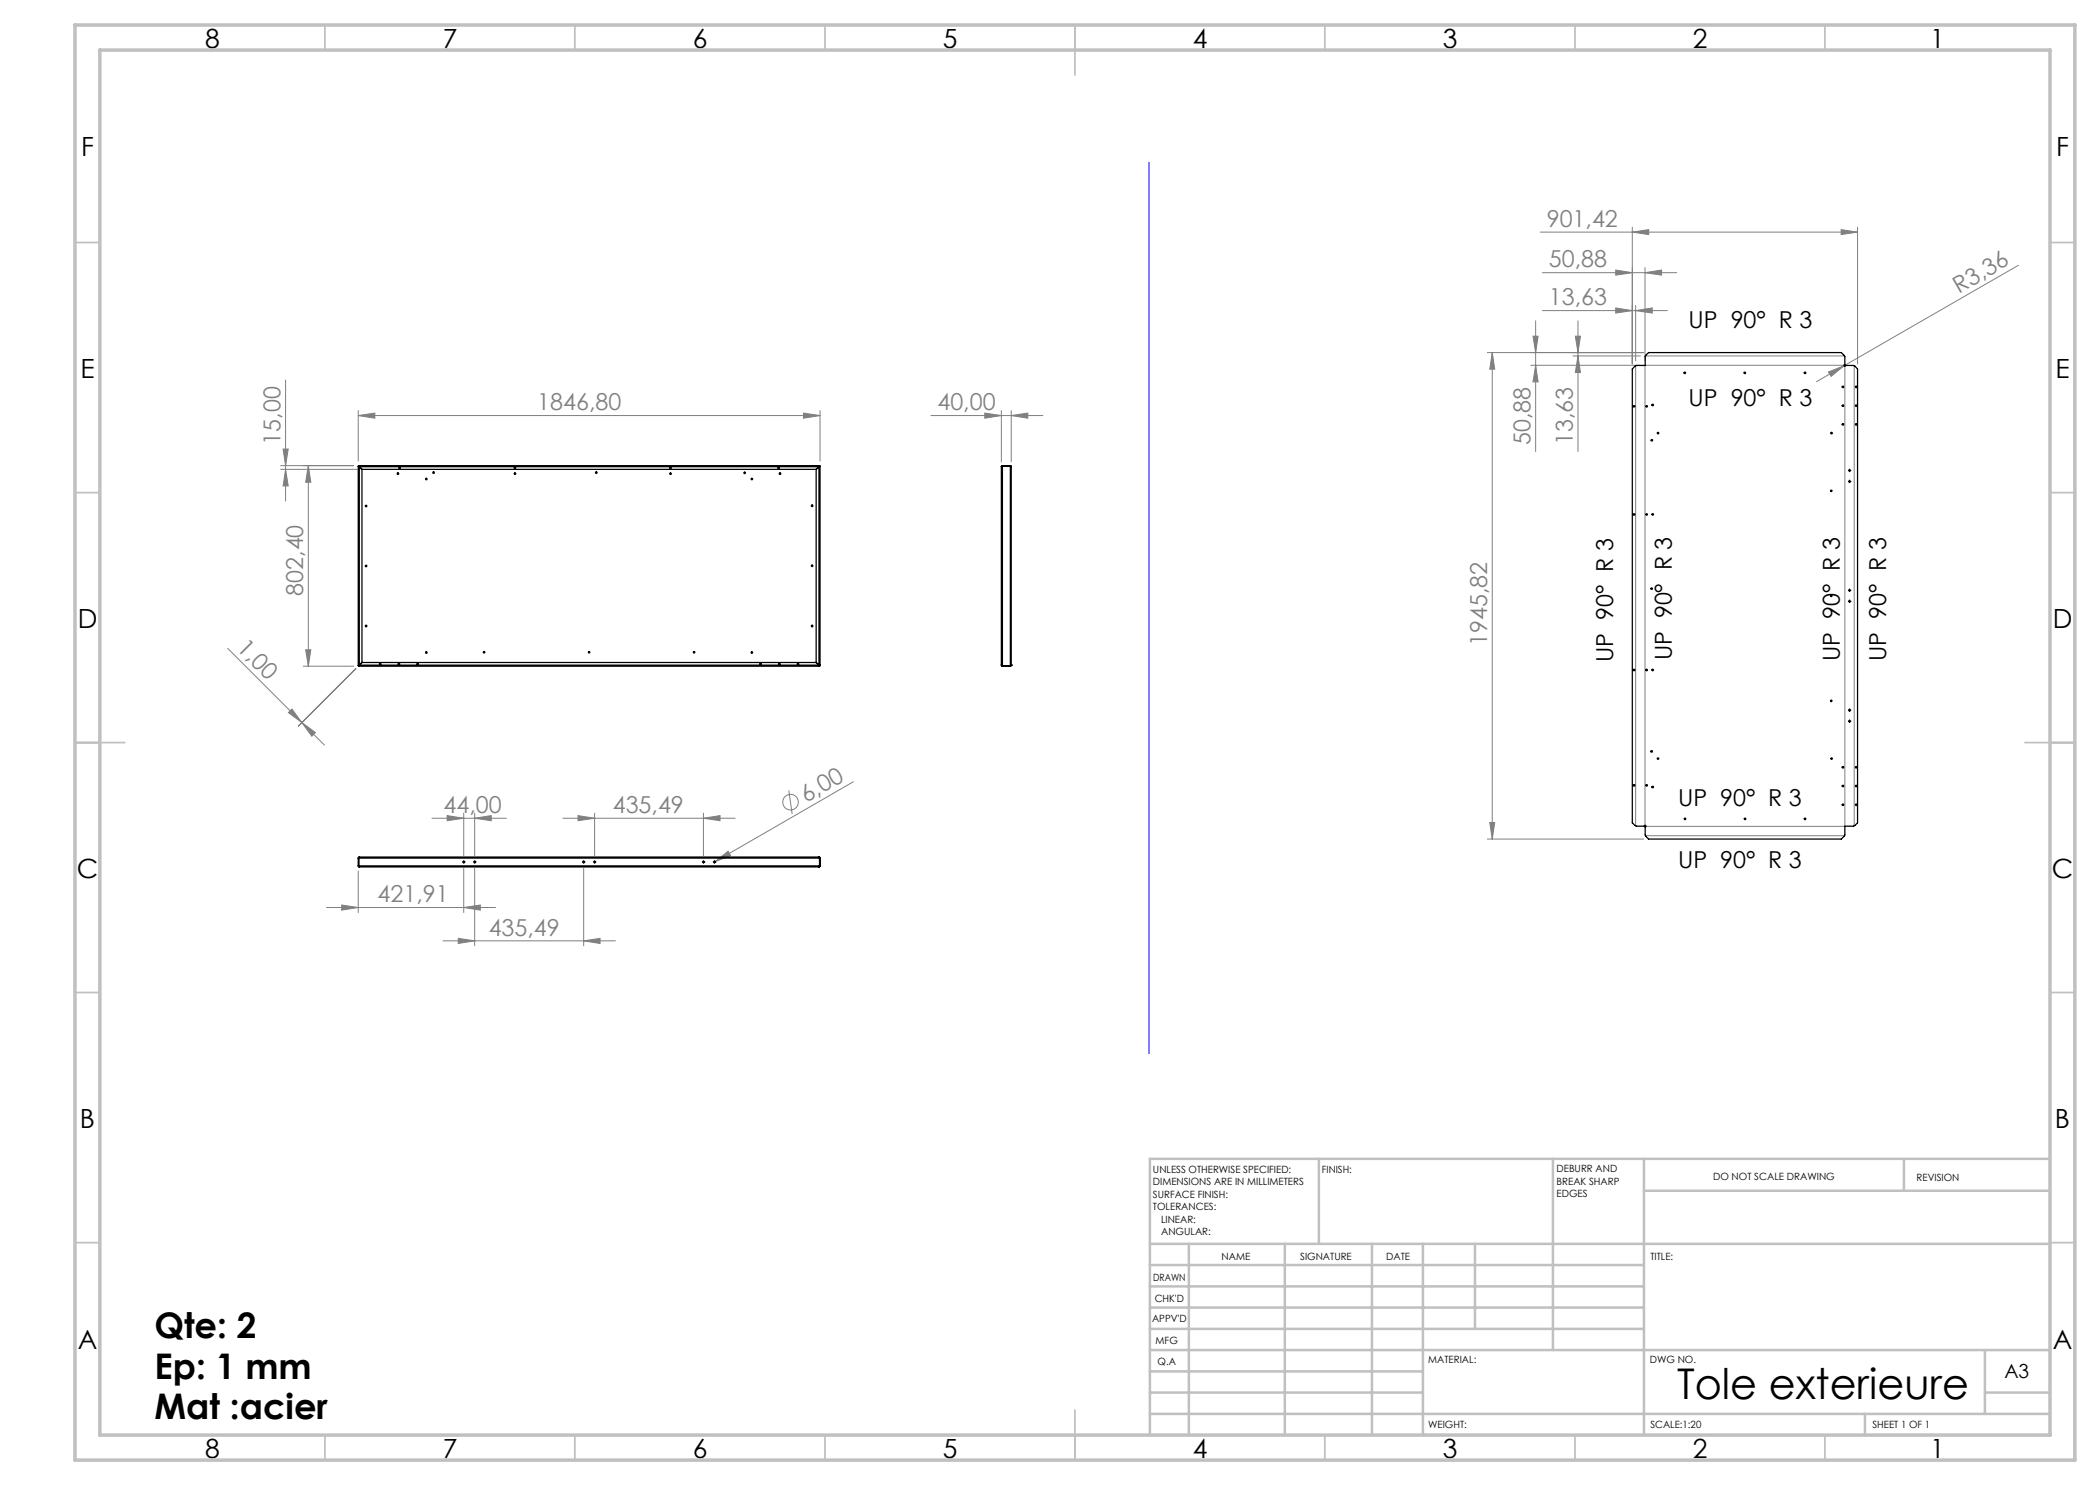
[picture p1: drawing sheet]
<svg xmlns="http://www.w3.org/2000/svg" width="420mm" height="297mm" viewBox="0 0 420 297" stroke-linecap="round" stroke-linejoin="round" font-family="sans-serif">
<g fill="none" stroke="#808080" stroke-width=".2">
<path d="M308 46.4h63.5M308.5 54.5h26.9M323.1 54l3.4 .5-3.4 .5zM326.5 46.4l3.2-.5v1zM326.5 45.4v27.4M329 54.5l3.3-.5v1zM329 53.5v18.6M368.2 45.9l3.3 .5-3.3 .5zM371.5 45.4v27.4M403.7 53.1l-34.9 20.1M57.1 76v24.2M297.5 70.5h31.2"/>
<path d="M298.4 70.5v97.3M298.5 70.5l.4 3.3h-.9zM306.1 73.1h21.9M306.6 67.2h1l-.5 3.3zM307.1 64.2v26.1M307.1 73.1l.5 3.3h-1zM308.5 62.1h25M314.6 71.2h13.5M315.1 67.2h1l-.5 3.3zM315.6 64.2v26.1M315.6 71.2l.5 3.3h-1zM323.1 61.6l3.4 .5-3.4 .5z"/>
<path d="M327.1 62.1l3.3-.5v1zM327.1 61.1v11.1M327.1 73.2v92M329 73.1v92M329 73.1h39.8M329.1 71.2h39.8M365.7 74.4l3.1-1.2-2.6 2.1zM368.8 73.2l-5.5 3.1M369 73.3v91.9l-39.8 .1M370.8 73.2v92M56.1 93.9h15.3M56.1 93.1h14.6"/>
<path d="M56.6 89.8h1l-.5 3.3zM57.1 93.9l.5 3.3h-1zM61.7 93.1v40.1M61.7 93.1l.5 3.3h-1.1zM71.6 83.1l3.4-.5v1zM71.6 82.1v10.1M71.6 83.1h92.4M160.7 82.6l3.3 .5-3.3 .5zM164 82.1v10.1M186.2 83.1h22.4M197 82.6l3.3 .5-3.3 .5zM200.3 82.1v10.3"/>
<path d="M202.2 83.1l3.4-.5v1zM202.2 82.1v10.3M45.5 129.7l19.4 19.3M60.6 133.2h10.1M61.1 130h1.1l-.5 3.2zM71.2 133.7l-11.5 11.5M57.7 142.5l.7-.7 2 2.7zM60.4 144.5l2.7 2-.7 .7zM157.8 158.1l.6 4.7M170.7 156.3l-27.7 16M71.6 174.2v8.3M86.4 163.7h14.9"/>
<path d="M89.4 163.1l3.3 .6-3.3 .4zM92.7 162.6v8.5M92.7 173.7v8.8M94.9 163.7l3.3-.6v1zM94.9 162.6v8.5M94.9 173.7v15.5M112.6 163.7h34.4M115.6 163.1l3.3 .6-3.3 .4zM116.7 173.7v15.5M118.9 162.6v8.5M140.7 163.7l3.3-.6v1zM140.7 162.6v8.5"/>
<path d="M143 172.3l2.6-2.1 .5 .9zM143 172.3l-.2 .2M297.5 167.8h31.2M298 164.5h.9l-.4 3.3zM329.1 167.1h39.8M65.3 181.5h33.8M68.3 181l3.3 .5-3.3 .5zM88.6 188.2h34.5M91.7 187.7l3.2 .5-3.2 .5zM92.7 181.5l3.4-.5v1zM116.7 188.2l3.3-.5v1z"/>
<circle cx="158.1" cy="160.4" r="1.56"/>
</g>
<g fill="none" stroke="#000" stroke-width=".2" stroke-dasharray="15.2 1.3 1.3 1.3">
<path d="M369.7 96.3h.1M369.7 94.1h.1M369.9 96h.1M369.9 96.5v.1M369.9 93.8h.1M369.9 94.3v.1M370.2 96.3h.1M370.2 94.1h.1M369.7 118h.1M369.9 117.8h.1M369.9 118.3h.1M369.9 120h.1"/>
<path d="M370.2 118h.1M369.7 120.2h.1M369.9 120.5h.1M370.2 120.2h.1M369.7 142h.1M369.7 144.2h.1M369.9 141.8v-.1M369.9 142.3h.1M369.9 144v-.1M369.9 144.5h.1M370.2 142h.1M370.2 144.2h.1"/>
<path d="M92.5 172.4h.1M92.8 172.1h.1M92.8 172.6v.1M93 172.4h.1M94.7 172.4h.1M95 172.1h.1M95 172.6v.1M95.2 172.4h.1M116.5 172.4h.1M116.7 172.1h.1M116.7 172.6v.1M117 172.4h.1"/>
<path d="M118.7 172.4h.1M118.9 172.1h.1M118.9 172.6v.1M119.2 172.4h.1M140.5 172.4h-.1M140.7 172.1h.1M140.7 172.6v.1M141 172.4h.1M142.7 172.4h-.1M142.9 172.1h.1M142.9 172.6v.1M143.2 172.4h.1"/>
</g>
<g fill="none" stroke="#000" stroke-width=".2">
<path d="M369.8 96.3h.2M369.8 94.1h.2M369.9 94v.2M369.9 96.2v.2M369.8 118.1h.2M369.9 117.9v.3M369.8 120.3h.2M369.9 120.2v.2M369.8 142h.2M369.8 144.2h.2M369.9 141.9v.3M369.9 144.1v.3"/>
<path d="M92.6 172.4h.3M92.7 172.3v.2M94.8 172.4h.3M94.9 172.3v.2M116.6 172.4h.2M116.7 172.3v.2M118.8 172.4h.2M118.9 172.3v.2M140.6 172.4h.2M140.7 172.3v.2M142.8 172.4h.2M142.9 172.3v.2"/>
</g>
<g fill="none" stroke="#c0c0c0" stroke-width=".35">
<path d="M65 5v5M115 5v5M165 5v5M215 5v10M265 5v5M315 5v5M365 5v5M15 48.5h5M410 48.5h5M15 98.5h5M410 98.5h5M15 148.5h10"/>
<path d="M405 148.5h10M15 198.5h5M410 198.5h5M15 248.5h5M410 248.5h5M65 287v5M115 287v5M165 287v5M215 282v10M265 287v5M315 287v5M365 287v5"/>
</g>
<g fill="none" stroke="#c0c0c0" stroke-width=".5">
<path d="M263.8 231.8v17M310.6 231.8v38.2M328.8 231.8v55.2M328.8 238.2h81.2M380.8 231.8v6.4M410 231.8h-180v55.2M230 248.8h180M230 257.3h98.8M230 253h98.8M237.8 248.8v38.2M257 248.8v38.2M274.4 248.8v38.2"/>
<path d="M284.6 248.8v38.2M295 248.8v17M230 265.8h98.8M230 261.5h98.8M230 278.5h54.6M230 274.3h54.6M230 270h180M397 278.5h13M397 270v12.8M230 282.8h180M373 282.8v4.2"/>
</g>
<path d="M15 5h400v287h-400zM20 10h390v277h-390z" fill="none" stroke="#c0c0c0" stroke-width=".7"/>
<path d="M229.8 32.5v178.2" fill="none" stroke="#00f" stroke-width=".2"/>
<g fill="#808080">
<path d="M143 172.3l2.6-2.1 .5 .9z"/>
<path d="M365.7 74.4l3.1-1.2-2.6 2.1z"/>
<path d="M60.4 144.5l2.7 2-.7 .7zM57.7 142.5l.7-.7 2 2.7z"/>
<path d="M329 54.5l3.3-.5v1zM323.1 54l3.4 .5-3.4 .5zM327.1 62.1l3.3-.5v1zM323.1 61.6l3.4 .5-3.4 .5zM94.9 163.7l3.3-.6v1zM89.4 163.1l3.3 .6-3.3 .4zM116.7 188.2l3.3-.5v1zM91.7 187.7l3.2 .5-3.2 .5z"/>
<path d="M71.6 83.1l3.4-.5v1zM160.7 82.6l3.3 .5-3.3 .5zM326.5 46.4l3.2-.5v1zM368.2 45.9l3.3 .5-3.3 .5zM115.6 163.1l3.3 .6-3.3 .4zM140.7 163.7l3.3-.6v1zM197 82.6l3.3 .5-3.3 .5zM202.2 83.1l3.4-.5v1z"/>
<path d="M68.3 181l3.3 .5-3.3 .5zM92.7 181.5l3.4-.5v1z"/>
<path d="M57.1 93.9l.5 3.3h-1zM56.6 89.8h1l-.5 3.3z"/>
<path d="M61.7 93.1l.5 3.3h-1.1zM61.1 130h1.1l-.5 3.2zM298.5 70.5l.4 3.3h-.9zM298 164.5h.9l-.4 3.3zM306.6 67.2h1l-.5 3.3zM307.1 73.1l.5 3.3h-1zM315.1 67.2h1l-.5 3.3zM315.6 71.2l.5 3.3h-1z"/>
</g>
<g fill="none" stroke="#000" stroke-width=".25">
<path d="M329.2 71l.5-.5h38.6l.7 .8v1.6l-.1 .1a.16 .16 0 0 0 0 .2 .16 .16 0 0 0 .2-.1h1.6l.8 .7v90.8l-.8 .6h-1.7v1.8l-.7 .8h-38.6l-.7-.8v-1.6l.2-.2a.16 .16 0 0 0-.2-.1 .16 .16 0 0 0-.1 .1h-1.6l-.8-.6v-90.8l.8-.7h1.7v-1.8zM71.6 93.2l.3 .2M71.6 93.2v39.9M71.8 93.1l.1 .2M71.8 93.1h92.1M71.8 93.3h92M71.9 93.3h.1M71.9 93.4h.1M71.9 93.3v39.7M71.9 93.4l.5 .5v38.6l-.5 .5M71.9 93.3l.5 .6h90.8l.6-.6M71.9 93.3l-.1 .1"/>
<path d="M163.8 93.3h.1M163.8 93.4h.1M163.8 93.3v39.7M163.8 93.4l-.6 .5v38.6l.6 .5M163.9 93.1l-.1 .2M163.9 93.2l-.1 .1M163.9 93.1v.1M163.9 93.2l-.1 .2M163.9 93.2h.1M164 93.2l-.2 .2M164 93.2v39.9M200.5 93.2l-.2 .2"/>
<path d="M200.5 93.1l-.2 .2v39.8l.2 .1M200.5 93.2h.1M200.5 93.1h1.6M200.5 93.2h1.6M200.5 93.1v40.1M202.1 93.2l.1 .1M202.1 93.1l.1 .2M202.1 93.2h.1M202.1 93.1v40.1M202.2 93.3l-1.8-.1-.1 .1M202.2 93.3v39.7M71.6 133.1h.1"/>
<path d="M71.8 133.2h.1M71.8 133.2h92.1M71.9 133l-.3 .1M71.9 133l-.2 .1M71.9 133l-.1 .2M71.9 133h.1M71.9 133h91.9M71.9 133l.5-.5h90.8l.6 .5M163.8 133l.1 .2M163.8 133h.1M163.8 133l.2 .1M200.3 133l.2 .1"/>
<path d="M200.3 133.1l.2 .1M200.5 133.1h.1M200.5 133.2h1.6M200.5 133.1h1.6M202.1 133.1h.1M202.2 133h.1M202.2 133.1h-.1M202.2 133l-.1 .2M202.2 133l-.1 .1M71.6 171.6l.2-.2h92.1l.1 .2M71.6 173.2l.3 .2M71.6 171.6v1.6"/>
<path d="M71.6 171.6h92.4M71.6 173.2h92.4M71.8 171.6h.1M71.8 173.2h.1M71.8 173.2l.1 .2M71.8 171.6v1.6M71.8 171.5l-.1 .1 .1 1.7M71.9 173.4h91.9M71.9 171.4l-.1 .2M163.7 173.3l.1 .1M163.8 171.4l.1 .2M163.8 173.4h.1"/>
<path d="M163.8 171.5l.1 1.7-.1 .2M163.9 173.2l-.1 .2M163.9 173.2l-.1 .1M163.9 171.6v1.6M163.9 171.6h.1M163.9 173.2h.1M164 173.2l-.2 .2M164 171.6v1.6"/>
<circle cx="337" cy="74.6" r=".16"/>
<circle cx="349" cy="74.6" r=".15"/>
<circle cx="361" cy="74.6" r=".16"/>
<circle cx="368.6" cy="77.4" r=".15"/>
<circle cx="371.2" cy="77.4" r=".14"/>
<circle cx="79.6" cy="94.7" r=".16"/>
<circle cx="79.9" cy="93.5" r=".15"/>
<circle cx="85.3" cy="95.8" r=".15"/>
<circle cx="86.7" cy="94.5" r=".16"/>
<circle cx="103" cy="94.7" r=".15"/>
<circle cx="103" cy="93.5" r=".15"/>
<circle cx="119.3" cy="94.5" r=".15"/>
<circle cx="134.1" cy="93.5" r=".16"/>
<circle cx="134.1" cy="94.7" r=".15"/>
<circle cx="148.9" cy="94.6" r=".14"/>
<circle cx="150.4" cy="95.8" r=".14"/>
<circle cx="155.7" cy="93.5" r=".16"/>
<circle cx="156" cy="94.7" r=".16"/>
<circle cx="326.8" cy="81.3" r=".15"/>
<circle cx="329.3" cy="81.3" r=".15"/>
<circle cx="330.4" cy="88.1" r=".14"/>
<circle cx="330.5" cy="81" r=".16"/>
<circle cx="331.6" cy="86.6" r=".14"/>
<circle cx="366.3" cy="98.2" r=".14"/>
<circle cx="366.3" cy="86.6" r=".14"/>
<circle cx="368.6" cy="81.1" r=".16"/>
<circle cx="368.6" cy="84.9" r=".16"/>
<circle cx="369.9" cy="94.1" r=".15"/>
<circle cx="369.9" cy="96.3" r=".14"/>
<circle cx="371.2" cy="84.9" r=".15"/>
<circle cx="371.2" cy="81.1" r=".15"/>
<circle cx="73.2" cy="113.2" r=".14"/>
<circle cx="73.2" cy="101.2" r=".14"/>
<circle cx="162.4" cy="101.2" r=".16"/>
<circle cx="162.4" cy="113.2" r=".15"/>
<circle cx="326.8" cy="102.9" r=".15"/>
<circle cx="329.3" cy="102.9" r=".15"/>
<circle cx="330.3" cy="117.7" r=".15"/>
<circle cx="330.5" cy="102.9" r=".15"/>
<circle cx="366.3" cy="119.2" r=".15"/>
<circle cx="369.9" cy="118.1" r=".14"/>
<circle cx="73.2" cy="125.2" r=".15"/>
<circle cx="76" cy="132.8" r=".15"/>
<circle cx="79.8" cy="132.8" r=".15"/>
<circle cx="83.5" cy="132.8" r=".16"/>
<circle cx="85.3" cy="130.5" r=".16"/>
<circle cx="96.8" cy="130.5" r=".14"/>
<circle cx="117.8" cy="130.5" r=".14"/>
<circle cx="138.8" cy="130.5" r=".15"/>
<circle cx="150.4" cy="130.5" r=".15"/>
<circle cx="152.1" cy="132.8" r=".15"/>
<circle cx="155.9" cy="132.8" r=".16"/>
<circle cx="159.6" cy="132.8" r=".15"/>
<circle cx="162.4" cy="125.2" r=".16"/>
<circle cx="326.8" cy="134" r=".15"/>
<circle cx="329.3" cy="134" r=".15"/>
<circle cx="330.5" cy="134" r=".15"/>
<circle cx="369.9" cy="120.3" r=".15"/>
<circle cx="326.8" cy="157.1" r=".15"/>
<circle cx="329.3" cy="157.1" r=".15"/>
<circle cx="330.3" cy="150.3" r=".16"/>
<circle cx="330.5" cy="157.4" r=".16"/>
<circle cx="331.6" cy="151.7" r=".14"/>
<circle cx="366.3" cy="140.2" r=".14"/>
<circle cx="366.3" cy="151.7" r=".14"/>
<circle cx="368.6" cy="157.2" r=".15"/>
<circle cx="368.6" cy="153.5" r=".16"/>
<circle cx="369.9" cy="142" r=".15"/>
<circle cx="369.9" cy="144.2" r=".14"/>
<circle cx="371.2" cy="153.5" r=".15"/>
<circle cx="371.2" cy="157.2" r=".14"/>
<circle cx="92.7" cy="172.4" r=".15"/>
<circle cx="94.9" cy="172.4" r=".16"/>
<circle cx="116.7" cy="172.4" r=".16"/>
<circle cx="118.9" cy="172.4" r=".15"/>
<circle cx="140.7" cy="172.4" r=".15"/>
<circle cx="142.9" cy="172.4" r=".16"/>
<circle cx="337" cy="163.8" r=".14"/>
<circle cx="349" cy="163.8" r=".14"/>
<circle cx="361" cy="163.8" r=".15"/>
<circle cx="368.6" cy="161" r=".15"/>
<circle cx="371.2" cy="161" r=".14"/>
</g>
<text font-size="8.5" x="335.4" y="279.7">Tole exterieure</text>
<g font-size="7.1">
<text x="30.9" y="267.7">Qte: 2</text>
<text x="30.9" y="275.7">Ep: 1 mm</text>
<text x="30.9" y="283.8">Mat :acier</text>
</g>
<g font-size="5.3">
<text x="41" y="9.5">8</text>
<text x="88.5" y="9.5">7</text>
<text x="138.5" y="9.5">6</text>
<text x="188.5" y="9.5">5</text>
<text x="238.5" y="9.5">4</text>
<text x="288.5" y="9.5">3</text>
<text x="338.5" y="9.5">2</text>
<text x="386" y="9.5">1</text>
<text x="16.2" y="31.3">F</text>
<text x="411.2" y="31.3">F</text>
<text x="16.1" y="75.5">E</text>
<text x="411.1" y="75.5">E</text>
<text x="15.5" y="125.5">D</text>
<text x="410.5" y="125.5">D</text>
<text x="15.4" y="175.5">C</text>
<text x="410.4" y="175.5">C</text>
<text x="16" y="225.5">B</text>
<text x="411" y="225.5">B</text>
<text x="15.5" y="269.8">A</text>
<text x="410.5" y="269.8">A</text>
<text x="41" y="291.5">8</text>
<text x="88.5" y="291.5">7</text>
<text x="138.5" y="291.5">6</text>
<text x="188.5" y="291.5">5</text>
<text x="238.5" y="291.5">4</text>
<text x="288.5" y="291.5">3</text>
<text x="338.5" y="291.5">2</text>
<text x="386" y="291.5">1</text>
</g>
<g font-size="4.7" fill="#808080">
<text x="309.4" y="45.4">901,42</text>
<text x="309.8" y="53.5">50,88</text>
<text x="391.8" y="58.7" transform="rotate(-30 391.8 58.7)">R3,36</text>
<text x="309.8" y="61.1">13,63</text>
<text x="107.5" y="82.1">1846,80</text>
<text x="187.5" y="82.1">40,00</text>
<text x="56.1" y="88.9" transform="rotate(-90 56.1 88.9)">15,00</text>
<text x="306.1" y="89" transform="rotate(-90 306.1 89)">50,88</text>
<text x="314.6" y="89" transform="rotate(-90 314.6 89)">13,63</text>
<text x="60.7" y="119.1" transform="rotate(-90 60.7 119.1)">802,40</text>
<text x="47.2" y="129.9" transform="rotate(45 47.2 129.9)">1,00</text>
<text x="297.5" y="129.2" transform="rotate(-90 297.5 129.2)">1945,82</text>
<text x="161.2" y="160.6" transform="rotate(-30 161.2 160.6)">6,00</text>
<text x="88.7" y="162.6">44,00</text>
<text x="122.6" y="162.6">435,49</text>
<text x="75.5" y="180.5">421,91</text>
<text x="97.7" y="187.1">435,49</text>
</g>
<g font-size="4.7">
<text x="337.7" y="65.6">UP 90° R 3</text>
<text x="337.7" y="81.2">UP 90° R 3</text>
<text x="322.6" y="132.4" transform="rotate(-90 322.6 132.4)">UP 90° R 3</text>
<text x="334.4" y="132.1" transform="rotate(-90 334.4 132.1)">UP 90° R 3</text>
<text x="368" y="132.3" transform="rotate(-90 368 132.3)">UP 90° R 3</text>
<text x="377.3" y="132.2" transform="rotate(-90 377.3 132.2)">UP 90° R 3</text>
<text x="335.6" y="161.2">UP 90° R 3</text>
<text x="335.6" y="173.5">UP 90° R 3</text>
</g>
<text font-size="3.9" x="400.9" y="275.5">A3</text>
<g font-size="2">
<text x="230.6" y="234.6">UNLESS OTHERWISE SPECIFIED:</text>
<text x="230.6" y="237.1">DIMENSIONS ARE IN MILLIMETERS</text>
<text x="230.6" y="239.6">SURFACE FINISH:</text>
<text x="264.4" y="234.6">FINISH:</text>
<text x="311.3" y="234.5">DEBURR AND</text>
<text x="311.3" y="237">BREAK SHARP</text>
<text x="311.3" y="239.5">EDGES</text>
<text x="342.6" y="236">DO NOT SCALE DRAWING</text>
<text x="383.3" y="236.2">REVISION</text>
<text x="230.6" y="242.1">TOLERANCES:</text>
<text x="232.2" y="244.6">LINEAR:</text>
<text x="232.2" y="247.1">ANGULAR:</text>
<text x="244.3" y="252">NAME</text>
<text x="260" y="251.9">SIGNATURE</text>
<text x="277.2" y="251.9">DATE</text>
<text x="330.1" y="251.9">TITLE:</text>
<text x="230.6" y="256.1">DRAWN</text>
<text x="230.9" y="260.3">CHK'D</text>
<text x="230.4" y="264.4">APPV'D</text>
<text x="231.1" y="268.8">MFG</text>
<text x="231.5" y="273">Q.A</text>
<text x="285.6" y="272.5">MATERIAL:</text>
<text x="330" y="272.5">DWG NO.</text>
<text x="285.6" y="285.5">WEIGHT:</text>
<text x="330.1" y="285.6">SCALE:1:20</text>
<text x="374.5" y="285.6">SHEET 1 OF 1</text>
</g>
</svg>
